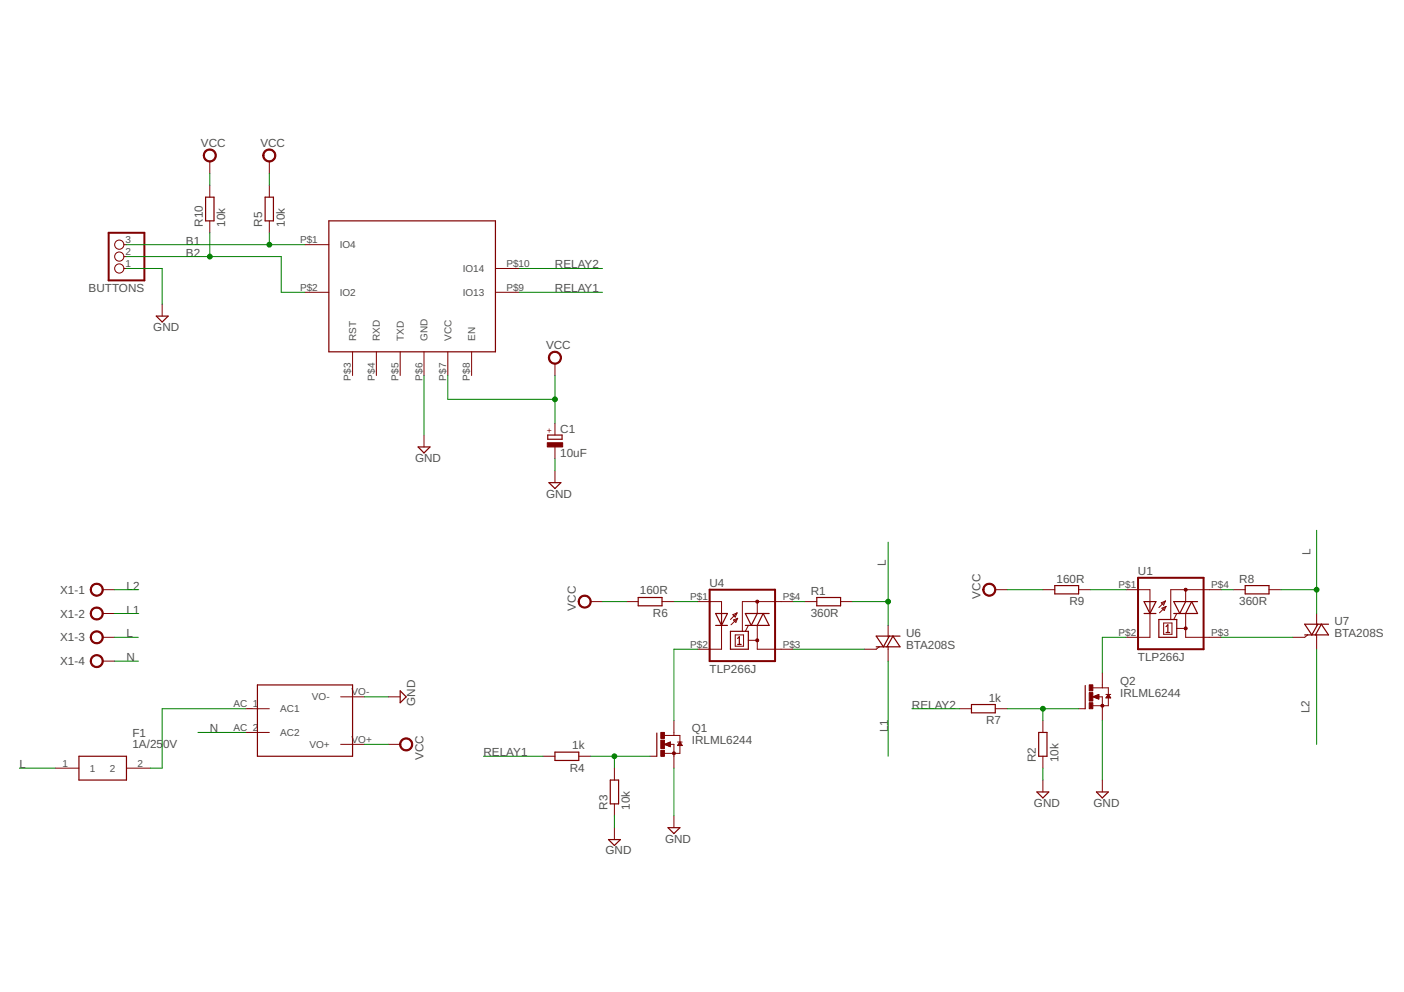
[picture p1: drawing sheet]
<svg xmlns="http://www.w3.org/2000/svg" width="297mm" height="210mm" viewBox="0 0 297 210" stroke-linecap="round" stroke-linejoin="round" font-family="sans-serif">
<g fill="#800000" stroke="#800000" stroke-width=".21">
<path d="M19.5 123.8a1.39 1.39 0 0 1 2.2 .2 1.39 1.39 0 0 1-.8 2.1 1.39 1.39 0 0 1-1.8-1.3h.2a1.14 1.14 0 0 1 1.6-1.1 1.14 1.14 0 0 1 .3 1.9 1.14 1.14 0 0 1-1.8-.5l-.1-.3h-.2z" fill-rule="evenodd"/>
<path d="M19.5 128.9a1.39 1.39 0 0 1 2.2 .2 1.39 1.39 0 0 1-.8 2 1.39 1.39 0 0 1-1.8-1.3h.2a1.14 1.14 0 0 1 1.6-1.1 1.14 1.14 0 0 1 .3 1.9 1.14 1.14 0 0 1-1.8-.5l-.1-.3h-.2z" fill-rule="evenodd"/>
<path d="M19.5 133.9a1.39 1.39 0 0 1 2.2 .2 1.39 1.39 0 0 1-.8 2.1 1.39 1.39 0 0 1-1.8-1.3h.2a1.14 1.14 0 0 1 1.6-1.1 1.14 1.14 0 0 1 .3 1.9 1.14 1.14 0 0 1-1.8-.6l-.1-.2h-.2z" fill-rule="evenodd"/>
<path d="M19.5 138.9a1.39 1.39 0 0 1 2.2 .2 1.39 1.39 0 0 1-.8 2.1 1.39 1.39 0 0 1-1.8-1.3h.2a1.14 1.14 0 0 1 1.6-1.1 1.14 1.14 0 0 1 .3 1.9 1.14 1.14 0 0 1-1.8-.5l-.1-.3h-.2z" fill-rule="evenodd"/>
<path d="M84.9 156.6a1.39 1.39 0 0 1 2.2 .2 1.39 1.39 0 0 1-.8 2.1 1.39 1.39 0 0 1-1.8-1.4h.3a1.14 1.14 0 0 1 1.6-1 1.14 1.14 0 0 1 .3 1.9 1.14 1.14 0 0 1-1.9-.6v-.3h-.3z" fill-rule="evenodd"/>
<path d="M122.7 126.3a1.39 1.39 0 0 1 2.2 .2 1.39 1.39 0 0 1-.8 2.1 1.39 1.39 0 0 1-1.8-1.3h.3a1.14 1.14 0 0 1 1.5-1.1 1.14 1.14 0 0 1 .3 1.9 1.14 1.14 0 0 1-1.8-.5v-.3h-.3z" fill-rule="evenodd"/>
<path d="M116.4 74.7a1.38 1.38 0 0 1 2.2 .3 1.38 1.38 0 0 1-.8 2 1.38 1.38 0 0 1-1.8-1.3h.3a1.14 1.14 0 0 1 1.6-1.1 1.14 1.14 0 0 1 .2 1.9 1.14 1.14 0 0 1-1.8-.5v-.3h-.3z" fill-rule="evenodd"/>
<path d="M56 31.9a1.39 1.39 0 0 1 2.2 .3 1.39 1.39 0 0 1-.9 2 1.39 1.39 0 0 1-1.7-1.3h.2a1.14 1.14 0 0 1 1.6-1.1 1.14 1.14 0 0 1 .3 1.9 1.14 1.14 0 0 1-1.8-.5l-.1-.3h-.2z" fill-rule="evenodd"/>
<path d="M208.3 123.8a1.38 1.38 0 0 1 2.2 .3 1.38 1.38 0 0 1-.8 2 1.38 1.38 0 0 1-1.8-1.3h.3a1.14 1.14 0 0 1 1.6-1.1 1.14 1.14 0 0 1 .2 1.9 1.14 1.14 0 0 1-1.8-.5v-.3h-.3z" fill-rule="evenodd"/>
<path d="M43.4 31.9a1.39 1.39 0 0 1 2.2 .2 1.39 1.39 0 0 1-.8 2.1 1.39 1.39 0 0 1-1.8-1.3h.2a1.14 1.14 0 0 1 1.6-1.1 1.14 1.14 0 0 1 .3 1.9 1.14 1.14 0 0 1-1.8-.5l-.1-.3h-.2z" fill-rule="evenodd"/>
<circle cx="160.2" cy="127.3" r=".33"/>
<circle cx="160.2" cy="135.5" r=".33"/>
<circle cx="250.9" cy="124.8" r=".32"/>
<circle cx="250.9" cy="133" r=".33"/>
<circle cx="233.2" cy="149.3" r=".33"/>
<circle cx="142.6" cy="159.4" r=".32"/>
</g>
<g fill="none" stroke="#800000" stroke-width=".21">
<path d="M44.4 34.2v2.5M44.4 39.2v2.5M57 34.2v2.5M57 39.2v2.5M26.2 51.8h.6M26.2 56.8h.6M26.2 54.3h.6M44.4 46.7v2.6M57 46.7v2.6M64.5 51.8h5.1M104.8 56.8h5.1M34.3 64.4v2.5"/>
<path d="M64.5 61.8h5.1M74.6 74.4v5.1M79.6 74.4v5.1M84.7 74.4v5.1M89.7 74.4v5.1M94.7 74.4v5.1M99.8 74.4v5.1M104.8 61.8h5.1M117.4 77v2.5M89.7 92.1v2.5M117.4 89.5v2.6M117.4 94.6v2.5"/>
<path d="M117.4 99.6v2.5M21.7 124.8h2.5M21.7 129.8h2.5M21.7 134.9h2.5M21.7 139.9h2.5M125 127.3h2.5M132.5 127.3h2.5M140.1 127.3h2.5M147.6 127.3h5.1v2.5M152.7 132.3v5.1h-5.1M155 130.1l.9-.4-.3 .9zM155.2 131.2l.9-.4-.4 .9z"/>
<path d="M155.6 134.3h1.7v2.4h-1.7zM155.9 129.7l-1.4 1.4M156.1 130.8l-1.4 1.4M158.3 132.3l-.6 1.3M158.3 135.5h1.9M160.2 127.3v2.5M160.2 132.3v5.1h7.6M167.8 127.3h-10.7v6.3M170.3 127.3h2.5M177.8 127.3h2.5M186 136.9l-.6 .5h-2.5M187.9 132.3v2.6"/>
<path d="M187.9 136.9v3M210.6 124.8h2.5M220.6 124.8h2.6M228.2 124.8h2.5M238.3 124.8h5v2.5M243.3 129.8v5.1h-5M245.7 127.6l.9-.4-.4 .9zM245.8 128.7l.9-.4-.4 .9zM246.2 131.8h1.7v2.4h-1.7zM246.6 127.2l-1.4 1.4M246.7 128.3l-1.4 1.4M249 129.8l-.7 1.3"/>
<path d="M249 133h1.8M250.8 129.8v5.1h7.6M250.8 124.8v2.5M258.4 124.8h-10.7v6.3M260.9 124.8h2.5M268.5 124.8h2.5M276.6 134.3l-.6 .6h-2.5M278.6 129.8v2.5M278.6 134.3v3.1M51.9 150h5.1M51.9 155h5.1M72.1 157.5h5"/>
<path d="M72.1 147.4h5M82.1 157.5h2.6M82.1 147.4h2.6M140.6 157.5l1.2 .5M140.6 157.5h2v5M140.6 155.6h3.2v1.4M140.8 157.6h1M140.9 157.4h.9M141.1 157.7h.7M141.2 157.3h.6M141.4 157.9h.4M141.5 157.1h.3"/>
<path d="M141.7 158h.1M141.8 157h.1M141.8 157v1M141.8 157l-1.2 .5M142.6 152.5v3.1M143.3 157h1M143.4 157.7h.9M143.4 157.6h.9M143.5 157.5h.7M143.6 157.4h.5M143.7 157.3h.3M143.7 157.1h.2"/>
<path d="M143.8 157.6v1.8h-3.2M143.8 157l.5 .8h-1zM203 150h2.5M210.6 150h2.5M220.6 152.5v2.5M228.2 150h1.4M231.2 147.4l1.3-.5v1zM231.2 145.5h3.3v1.4M231.3 147.5l1.9-.1v5.1M231.4 147.4h1.1M231.6 147.6h.9M231.7 147.2h.8"/>
<path d="M231.9 147.7h.6M232 147.1h.5M232.2 147.8h.3M232.3 147h.2M233.2 142.4v3.1M234 146.9h1M234 147.6h.9M234.1 147.5h.7M234.2 147.4h.6M234.3 147.2h.4M234.4 147.1h.2M234.4 147h.1"/>
<path d="M234.5 147.6v1.7h-3.3M234.5 146.9l.5 .8h-1zM11.7 162.5h5M26.8 162.5h5M114.9 160h2.5M122.4 160h2.6M130 162.5v2.6M130 170.1v2.5M130 175.1v2.6M137.5 160h1.5M142.6 172.6v2.5M220.6 160v2.5"/>
<path d="M220.6 165.1v2.5M233.2 165.1v2.5"/>
<circle cx="25.2" cy="54.3" r=".97"/>
<circle cx="25.2" cy="51.8" r=".97"/>
<circle cx="25.2" cy="56.8" r=".97"/>
</g>
<g fill="none" stroke="#800000" stroke-width=".25">
<path d="M43.5 41.7h1.8v5h-1.8zM56.1 41.7h1.7v5h-1.7zM69.6 46.7h35.2v27.7h-35.2zM33.1 66.9h2.5l-1.3 1.2zM88.5 94.6h2.5l-1.3 1.2zM115.9 92.1h3v.8h-3zM116.1 102.1h2.6l-1.3 1.3zM135 126.4h5.1v1.8h-5.1zM151.4 129.8h2.5l-1.2 2.5zM151.4 132.3h2.5M152.7 129.8v2.5M154.5 133.6h3.8v3.8h-3.8z"/>
<path d="M156.1 136.4h.7M156.1 135.1l.3-.4v1.7M157.7 132.3h5l-1.2-2.5-1.3 2.5M160.2 129.8l-1.3 2.5-1.2-2.5h5M172.8 126.4h5v1.8h-5zM185.4 136.9h5l-1.5-2.3-1.3 2.3M188.2 134.6l-1.3 2.3-1.5-2.3h5M223.2 123.9h5v1.8h-5zM242 129.8h2.6M242 127.3h2.6l-1.3 2.5zM243.3 127.3v2.5M245.2 131.1h3.8v3.8h-3.8z"/>
<path d="M246.7 133.8h.8M246.7 132.6l.4-.4v1.6M248.3 129.8h5.1l-1.3-2.5-1.3 2.5M250.8 127.3l-1.2 2.5-1.3-2.5h5.1M263.4 123.9h5.1v1.8h-5.1zM276 134.3h5.1l-1.6-2.2-1.2 2.2M278.8 132.1l-1.3 2.2-1.5-2.2h5.1M54.5 144.9h20.1v15.1h-20.1zM84.7 146.2l1.2 1.2-1.2 1.3zM117.4 159.2h5v1.7h-5zM139 155.1v4.9M205.5 149.1h5.1v1.7h-5.1z"/>
<path d="M219.8 155h1.7v5h-1.7zM229.6 145.1v4.9M16.7 160h10.1v5.1h-10.1zM128.7 177.7h2.6l-1.3 1.2zM129.1 165.1h1.8v5h-1.8zM141.3 175.1h2.5l-1.2 1.3zM219.4 167.6h2.5l-1.3 1.2zM232 167.6h2.5l-1.3 1.2z"/>
</g>
<path d="M23 49.3h7.5v10h-7.5zM150.1 124.8h13.9v15.1h-13.9zM240.8 122.3h13.8v15.1h-13.8z" fill="none" stroke="#800000" stroke-width=".42"/>
<g fill="#800000" stroke="#800000" stroke-width=".21">
<path d="M115.8 93.7h3.2v.9h-3.2z"/>
<path d="M230.4 148.7h.8v1.3h-.8z"/>
<path d="M230.4 144.9h.8v1.3h-.8z"/>
<path d="M230.4 146.6h.8v1.7h-.8z"/>
<path d="M139.8 158.8h.8v1.2h-.8z"/>
<path d="M139.8 155h.8v1.3h-.8z"/>
<path d="M139.8 156.6h.8v1.8h-.8z"/>
</g>
<g fill="none" stroke="#008000" stroke-width=".21">
<path d="M44.4 36.7v2.5M57 36.7v2.5M26.8 56.8h7.5v7.6M26.8 54.3h32.7v7.5h5M26.8 51.8h37.7M44.4 49.3v5M57 49.3v2.5M109.9 56.8h17.6M89.7 79.5v12.6M94.7 79.5v5h22.7M109.9 61.8h17.6M117.4 79.5v10"/>
<path d="M117.4 97.1v2.5M187.9 114.7v17.6M278.6 112.2v17.6M24.2 124.8h5.1M24.2 134.9h5.1M24.2 129.8h5.1M24.2 139.9h5.1M127.5 127.3h5M142.6 127.3h5M147.6 137.4h-5v15.1M167.8 127.3h2.5M167.8 137.4h15.1"/>
<path d="M180.3 127.3h7.6M187.9 139.9v20.1M213.1 124.8h7.5M230.7 124.8h7.6M238.3 134.9h-5.1v7.5M258.4 124.8h2.5M258.4 134.9h15.1M271 124.8h7.6M278.6 137.4v20.1M41.9 155h10M51.9 150h-17.6v12.5h-2.5M77.1 147.4h5"/>
<path d="M77.1 157.5h5M192.9 150h10.1M213.1 150h15.1M220.6 150v2.5M233.2 152.5v12.6M4.1 162.5h7.6M102.3 160h12.6M125 160h12.5M130 160v2.5M130 172.6v2.5M142.6 162.5v10.1M220.6 162.5v2.6"/>
</g>
<g fill="#008000" stroke="#008000" stroke-width=".21">
<circle cx="117.4" cy="84.5" r=".51"/>
<circle cx="130" cy="160" r=".51"/>
<circle cx="57" cy="51.8" r=".51"/>
<circle cx="220.6" cy="150" r=".51"/>
<circle cx="187.9" cy="127.3" r=".51"/>
<circle cx="278.6" cy="124.8" r=".51"/>
<circle cx="44.4" cy="54.3" r=".51"/>
</g>
<g font-size="2.5" fill="#505050">
<text x="42.5" y="31">VCC</text>
<text x="55.1" y="31">VCC</text>
<text x="39.4" y="51.8">B1</text>
<text x="42.9" y="48" transform="rotate(-90 42.9 48)">R10</text>
<text x="47.7" y="48" transform="rotate(-90 47.7 48)">10k</text>
<text x="55.5" y="48" transform="rotate(-90 55.5 48)">R5</text>
<text x="60.2" y="48" transform="rotate(-90 60.2 48)">10k</text>
<text x="39.4" y="54.3">B2</text>
<text x="117.4" y="56.8">RELAY2</text>
<text x="18.7" y="61.7">BUTTONS</text>
<text x="117.4" y="61.8">RELAY1</text>
<text x="32.4" y="70">GND</text>
<text x="115.5" y="73.8">VCC</text>
<text x="118.5" y="91.6">C1</text>
<text x="87.8" y="97.7">GND</text>
<text x="118.5" y="96.6">10uF</text>
<text x="115.5" y="105.3">GND</text>
<text x="187.4" y="119.7" transform="rotate(-90 187.4 119.7)">L</text>
<text x="277.3" y="117.5" transform="rotate(-90 277.3 117.5)">L</text>
<text x="12.7" y="125.7">X1-1</text>
<text x="26.8" y="124.8">L2</text>
<text x="135.4" y="125.8">160R</text>
<text x="150.1" y="124.2">U4</text>
<text x="171.5" y="125.8">R1</text>
<text x="223.5" y="123.3">160R</text>
<text x="240.8" y="121.7">U1</text>
<text x="262.2" y="123.3">R8</text>
<text x="12.7" y="130.7">X1-2</text>
<text x="26.8" y="129.8">L1</text>
<text x="121.8" y="129.2" transform="rotate(-90 121.8 129.2)">VCC</text>
<text x="138.1" y="130.5">R6</text>
<text x="171.5" y="130.6">360R</text>
<text x="207.4" y="126.7" transform="rotate(-90 207.4 126.7)">VCC</text>
<text x="226.3" y="128">R9</text>
<text x="262.2" y="128.1">360R</text>
<text x="12.7" y="135.7">X1-3</text>
<text x="26.8" y="134.9">L</text>
<text x="191.7" y="137.4">BTA208S</text>
<text x="191.7" y="134.9">U6</text>
<text x="282.3" y="134.9">BTA208S</text>
<text x="282.3" y="132.3">U7</text>
<text x="12.7" y="140.8">X1-4</text>
<text x="26.8" y="139.9">N</text>
<text x="150.1" y="142.3">TLP266J</text>
<text x="240.8" y="139.8">TLP266J</text>
<text x="87.8" y="149.3" transform="rotate(-90 87.8 149.3)">GND</text>
<text x="192.9" y="150">RELAY2</text>
<text x="209.2" y="148.4">1k</text>
<text x="237" y="147.4">IRLML6244</text>
<text x="237" y="144.9">Q2</text>
<text x="28" y="155.9">F1</text>
<text x="44.4" y="155">N</text>
<text x="146.4" y="155">Q1</text>
<text x="187.9" y="155" transform="rotate(-90 187.9 155)">L1</text>
<text x="208.6" y="153.2">R7</text>
<text x="277" y="151" transform="rotate(-90 277 151)">L2</text>
<text x="28" y="158.4">1A/25</text>
<text x="34.5" y="158.4">0V</text>
<text x="89.6" y="160.8" transform="rotate(-90 89.6 160.8)">VCC</text>
<text x="102.3" y="160">RELAY1</text>
<text x="121.1" y="158.5">1k</text>
<text x="146.4" y="157.5">IRLML6244</text>
<text x="219.1" y="161.3" transform="rotate(-90 219.1 161.3)">R2</text>
<text x="223.9" y="161.3" transform="rotate(-90 223.9 161.3)">10k</text>
<text x="4.1" y="162.5">L</text>
<text x="120.5" y="163.3">R4</text>
<text x="128.5" y="171.4" transform="rotate(-90 128.5 171.4)">R3</text>
<text x="133.3" y="171.4" transform="rotate(-90 133.3 171.4)">10k</text>
<text x="218.7" y="170.7">GND</text>
<text x="231.3" y="170.7">GND</text>
<text x="140.7" y="178.3">GND</text>
<text x="128.1" y="180.8">GND</text>
</g>
<g font-size="2.1" fill="#505050">
<text x="26.6" y="53.9">2</text>
<text x="26.6" y="51.4">3</text>
<text x="63.5" y="51.4">P$1</text>
<text x="71.9" y="52.5">IO4</text>
<text x="26.6" y="56.5">1</text>
<text x="97.9" y="57.6">IO14</text>
<text x="107.1" y="56.5">P$10</text>
<text x="63.5" y="61.5">P$2</text>
<text x="71.9" y="62.6">IO2</text>
<text x="97.9" y="62.6">IO13</text>
<text x="107.1" y="61.5">P$9</text>
<text x="75.4" y="72.1" transform="rotate(-90 75.4 72.1)">RST</text>
<text x="80.4" y="72.1" transform="rotate(-90 80.4 72.1)">RXD</text>
<text x="85.4" y="72.1" transform="rotate(-90 85.4 72.1)">TXD</text>
<text x="90.5" y="72.1" transform="rotate(-90 90.5 72.1)">GND</text>
<text x="95.5" y="72.1" transform="rotate(-90 95.5 72.1)">VCC</text>
<text x="100.5" y="72.1" transform="rotate(-90 100.5 72.1)">EN</text>
<text x="74.2" y="80.5" transform="rotate(-90 74.2 80.5)">P$3</text>
<text x="79.3" y="80.5" transform="rotate(-90 79.3 80.5)">P$4</text>
<text x="84.3" y="80.5" transform="rotate(-90 84.3 80.5)">P$5</text>
<text x="89.4" y="80.5" transform="rotate(-90 89.4 80.5)">P$6</text>
<text x="94.4" y="80.5" transform="rotate(-90 94.4 80.5)">P$7</text>
<text x="99.4" y="80.5" transform="rotate(-90 99.4 80.5)">P$8</text>
<text x="236.7" y="124.4">P$1</text>
<text x="256.2" y="124.4">P$4</text>
<text x="146" y="126.9">P$1</text>
<text x="165.6" y="126.9">P$4</text>
<text x="146" y="137">P$2</text>
<text x="165.6" y="137">P$3</text>
<text x="236.7" y="134.5">P$2</text>
<text x="256.2" y="134.5">P$3</text>
<text x="49.4" y="149.6">AC_1</text>
<text x="66" y="148.2">VO-</text>
<text x="74.4" y="147.1">VO-</text>
<text x="49.4" y="154.6">AC_2</text>
<text x="59.3" y="150.7">AC1</text>
<text x="59.3" y="155.7">AC2</text>
<text x="65.5" y="158.3">VO+</text>
<text x="74.4" y="157.2">VO+</text>
<text x="13.2" y="162.2">1</text>
<text x="19" y="163.3">1</text>
<text x="23.3" y="163.3">2</text>
<text x="29.1" y="162.2">2</text>
</g>
<text font-size="1.8" fill="#800000" x="116.8" y="91.7" transform="rotate(-90 116.8 91.7)">+</text>
</svg>
